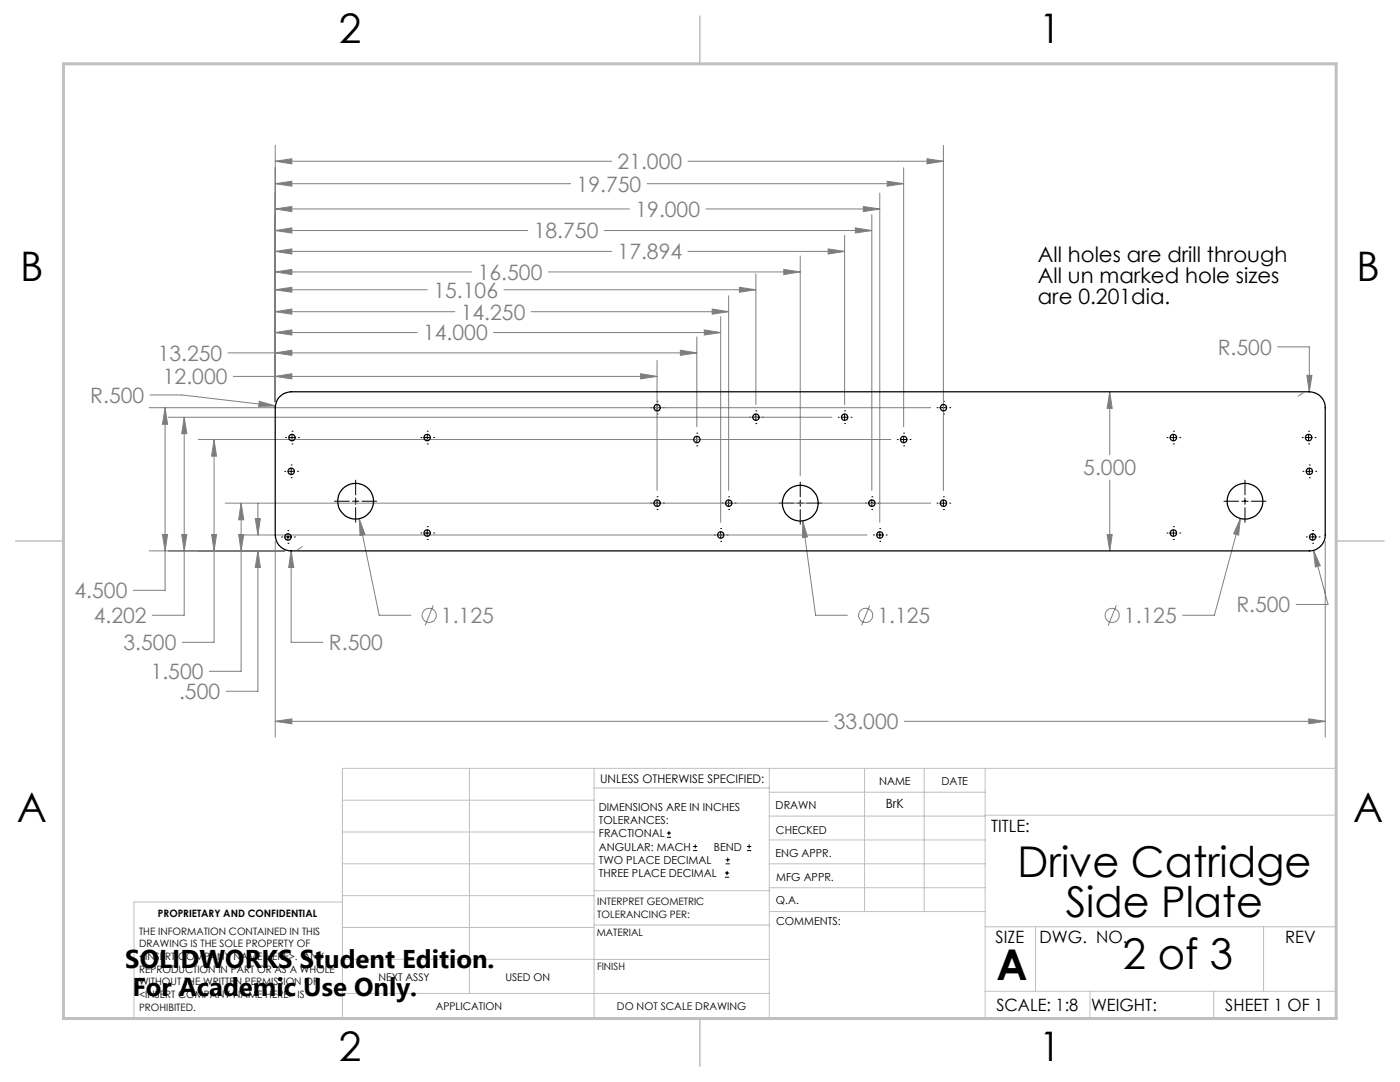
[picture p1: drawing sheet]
<svg xmlns="http://www.w3.org/2000/svg" width="279mm" height="216mm" viewBox="0 0 279 216" stroke-linecap="round" stroke-linejoin="round" font-family="sans-serif">
<g fill="none" stroke="#808080" stroke-width=".2">
<path d="M54.9 36.7l3.3-.5v.9zM54.9 32.2l3.3-.5v1zM54.9 29v51.1M54.9 36.7h59M54.9 32.2h67.2M129.2 36.7h51.1M137.3 32.2h51M175.6 38.5v65.7M177.1 36.2l3.2 .5-3.2 .4zM180.3 33.5v51.7M185 31.7l3.3 .5-3.3 .5zM188.3 29v68.9"/>
<path d="M54.9 57.8l3.3-.5v1zM54.9 54.3l3.3-.5v1zM54.9 50.2l3.3-.5v1zM54.9 46l3.3-.5v1zM54.9 41.7l3.3-.5v1zM54.9 57.8h30.4M54.9 54.3h39.3M54.9 50.2h67.2M54.9 46h50.4M54.9 41.7h70.7M100.6 57.8h50.2M109.4 54.3h50.3"/>
<path d="M120.6 46h53.4M137.3 50.2h31.3M140.9 41.7h34.7M145.4 59v38.9M147.6 57.3l3.2 .5-3.2 .5zM150.8 54.6v26.1M156.4 53.8l3.3 .5-3.3 .5zM159.7 51.1v43.8M165.3 49.7l3.3 .5-3.3 .5zM168.6 47v33.7M170.7 45.5l3.3 .5-3.3 .5zM172.3 41.2l3.3 .5-3.3 .5z"/>
<path d="M174 42.8v55.1M30 78.8h6.3l18.7 2.2M45.5 70.4h93.6M46.6 75.1h84.5M54.9 75.1l3.3-.5v1zM54.9 70.4l3.3-.5v1zM54.9 66.4l3.3-.6v1.1zM54.9 62.2l3.3-.5v1zM54.9 66.4h28.4M54.9 62.2h35.9M98.5 66.4h45.3M106 62.2h39.4"/>
<path d="M127.8 74.6l3.3 .5-3.3 .5zM131.1 71.9v26M135.8 69.9l3.3 .5-3.3 .5zM139.1 67.2v18M140.5 65.8l3.3 .6-3.3 .5zM142.1 61.7l3.3 .5-3.3 .5zM143.8 63.2v41M221.5 78.2l.5 3.3h-1.1zM221.5 78.2v12.5M255 69.2h6.3v9M260.1 78.4l-1 .7M260.8 74.9h1l-.5 3.3z"/>
<path d="M29.8 81.4h155.9M32.9 81.4l.5 3.3h-1zM32.9 81.4v36.4h-6.3M33.6 83.3h132.4M36.8 83.3l.5 3.2h-1zM36.8 83.3v39.5h-6.4M39.5 87.7h138.3M42.7 87.7l.5 3.3h-1zM42.7 87.7v40.5h-6.3M51.8 80.1l3.2 .9-3.4 .1zM221.5 95.8v14.1M29.8 109.9h27"/>
<path d="M32.4 106.6h1l-.5 3.3zM36.3 106.6h1l-.5 3.3zM42.2 106.6h1l-.5 3.3zM44.9 100.4h140.8M47.6 106.6h1l-.5 3.3zM48.1 100.4l.5 3.3h-1zM48.1 100.4v33.5h-6.3M48.3 106.8h124.7M50.9 103.5h1.1l-.5 3.3zM51.5 109.9l.5 3.3h-1.1zM51.5 109.9v28h-6.4M51.5 100.4v6.4"/>
<path d="M54.9 108v39.1M58.1 109.9l.5 3.3h-1zM58.1 109.9v18.3h6.4M60.4 109l-1.1 .7M71.7 103.5l1.1 3.1-.9 .3zM71.7 103.5l4 19.3h6.3M160.2 103.9l.9 3.2-.9 .2zM160.2 103.9l2.6 18.9h6.3M220.9 106.6h1.1l-.5 3.3zM247.5 103.5l-.3 3.3-1-.3zM247.5 103.5l-5.1 19.3h-6.4M262.1 109.8l1.4 3.1-1 .2z"/>
<path d="M262.1 109.8l2.9 10.8h-6.3M264.5 108v39.1M86.5 120.8l-1.7 4M173.6 120.8l-1.7 4M222.8 120.8l-1.6 4M54.9 143.9l3.3-.5v1zM54.9 143.9h110.3M180.5 143.9h84M261.2 143.4l3.3 .5-3.3 .5z"/>
<circle cx="85.6" cy="122.8" r="1.42"/>
<circle cx="172.7" cy="122.8" r="1.42"/>
<circle cx="222" cy="122.8" r="1.42"/>
</g>
<g fill="none" stroke="#000" stroke-width=".2">
<path d="M56.8 94.1h.1M57 87.3h.1M57.5 94.1h1.2M57.6 87.3h1.3M58.1 92.8h.1M58.1 95.3h.1M58.1 93.4v1.3M58.3 86h.1M58.3 88.6h.1M58.3 86.7v1.2M59.4 94.1h.1M59.5 87.3h.1"/>
<path d="M71 95.8v2.9M71 99.4v1.2M84 87.3h.1M84.6 87.3h1.3M85.3 86h.1M85.3 88.6h.1M85.3 86.7v1.2M86.5 87.3h.1M129.9 81.4h.1M130.5 81.4h1.3M131.1 80.1h.1M131.1 82.6h.1"/>
<path d="M131.1 99.1h.1M131.1 80.7v1.3M131.1 99.8v1.2M132.4 81.4h.1M137.8 87.7h.1M138.4 87.7h1.3M139.1 86.4h.1M139.1 89h.1M139.1 87.1v1.2M140.3 87.7h.1M145.4 99.1h.1M145.4 99.8v1.2"/>
<path d="M149.6 83.3h.1M150.2 83.3h1.3M150.8 82h.1M150.8 84.5h.1M150.8 82.6v1.3M152.1 83.3h.1M159.7 96.2v2.9M159.7 99.8v1.2M167.3 83.3h.1M167.9 83.3h1.3M168.6 82h.1M168.6 84.5h.1"/>
<path d="M168.6 82.6v1.3M169.8 83.3h.1M174 99.1h.1M174 99.8v1.2M179.1 87.7h.1M179.7 87.7h1.3M180.3 86.4h.1M180.3 89h.1M180.3 87.1v1.2M181.6 87.7h.1M187 81.4h.1M187.6 81.4h1.3"/>
<path d="M188.3 80.1h.1M188.3 82.6h.1M188.3 99.1h.1M188.3 80.7v1.3M188.3 99.8v1.2M189.5 81.4h.1M232.9 87.3h.1M233.5 87.3h1.3M234.2 86h.1M234.2 88.6h.1M234.2 86.7v1.2M235.4 87.3h.1"/>
<path d="M248.5 95.8v2.9M248.5 99.4v1.2M259.9 87.3h.1M260 94.1h.1M260.5 87.3h1.3M260.7 94.1h1.2M261.2 86h.1M261.2 88.6h.1M261.2 86.7v1.2M261.3 92.8h.1M261.3 95.3h.1M261.3 93.4v1.3"/>
<path d="M262.4 87.3h.1M262.6 94.1h.1M56.2 107.1h.1M56.8 107.1h1.3M57.5 105.9h.1M57.5 108.4h.1M57.5 106.5v1.3M58.7 107.1h.1M66.7 100h3M70.3 100h1.3M71 101.3v2.9M72.2 100h3"/>
<path d="M84 106.4h.1M84.6 106.4h1.3M85.3 105.1h.1M85.3 107.6h.1M85.3 105.7v1.3M86.5 106.4h.1M129.9 100.4h.1M130.5 100.4h1.3M131.1 101.7h.1M132.4 100.4h.1M142.6 106.8h.1M143.2 106.8h1.3"/>
<path d="M143.8 105.5h.1M143.8 108h.1M143.8 106.1v1.3M144.1 100.4h.1M144.8 100.4h1.3M145.1 106.8h.1M145.4 101.7h.1M146.7 100.4h.1M155.5 100.4h2.9M159.1 100.4h1.2M159.7 101.7v2.9M161 100.4h2.9"/>
<path d="M172.7 100.4h.1M173.4 100.4h1.2M174 101.7h.1M174.3 106.8h.1M174.9 106.8h1.3M175.3 100.4h.1M175.6 105.5h.1M175.6 108h.1M175.6 106.1v1.3M176.8 106.8h.1M187 100.4h.1M187.6 100.4h1.3"/>
<path d="M188.3 101.7h.1M189.5 100.4h.1M232.9 106.4h.1M233.5 106.4h1.3M234.2 105.1h.1M234.2 107.6h.1M234.2 105.7v1.3M235.4 106.4h.1M244.3 100h2.9M247.8 100h1.3M248.5 101.3v2.9M249.7 100h3"/>
<path d="M260.7 107.1h.1M261.3 107.1h1.3M262 105.9h.1M262 108.4h.1M262 106.5v1.3M263.2 107.1h.1M133.1 167.1h.8M133.1 166.2h.8M133.5 165.8v.9M138.3 169.7h.8M138.3 168.9h.8M138.7 168.5v.8"/>
<path d="M144.7 175h.8M144.7 174.2h.8M144.8 172.4h.9M144.8 171.6h.9M145.1 173.8v.8M145.2 171.1v.9M149.1 169.7h.8M149.1 168.9h.8M149.5 168.5v.8"/>
</g>
<g fill="none" stroke="#c0c0c0" stroke-width=".2">
<path d="M68.3 159.7h50.3M93.7 153.3v44.9M118.6 153.3v49.9M118.6 157.2h34.9M153.5 153.3v49.9M153.5 158.1h43.1M172.5 153.3v28.6M184.4 153.3v28.6M196.6 153.3v49.9M68.3 180h-41.6v23.2h240v-49.9h-198.4v49.9M68.3 178.7h50.3M68.3 172.4h50.3"/>
<path d="M68.3 166h50.3M118.6 177.7h35M153.5 167.6h43.1M153.5 162.8h43.1M153.5 172.4h43.1M153.5 177.1h43.1M196.6 162.7h70.1M68.3 198.2h85.2M68.3 191.4l85.2 .1M68.3 185.1h50.3M118.6 184.6h35M153.6 181.9h43"/>
<path d="M196.6 197.8h70.1M196.6 184.9h70.1M206.7 184.9v12.9M217.5 197.8v5.4M242.2 197.8v5.4M252.2 184.9v12.9"/>
</g>
<path d="M139.7 3.2v9.5M3.1 107.9h9.6M266.7 107.9h9.5M139.7 203.2v9.6" fill="none" stroke="#c0c0c0" stroke-width=".3"/>
<path d="M12.7 12.7h254v190.5h-254z" fill="none" stroke="#c0c0c0" stroke-width=".6"/>
<path d="M54.9 143.9l3.3-.5v1zM261.2 143.4l3.3 .5-3.3 .5zM51.5 109.9l.5 3.3h-1.1zM50.9 103.5h1.1l-.5 3.3zM47.6 106.6h1l-.5 3.3zM48.1 100.4l.5 3.3h-1zM42.2 106.6h1l-.5 3.3zM42.7 87.7l.5 3.3h-1zM36.3 106.6h1l-.5 3.3zM36.8 83.3l.5 3.2h-1zM32.4 106.6h1l-.5 3.3zM32.9 81.4l.5 3.3h-1zM54.9 75.1l3.3-.5v1zM127.8 74.6l3.3 .5-3.3 .5zM54.9 70.4l3.3-.5v1zM135.8 69.9l3.3 .5-3.3 .5zM54.9 66.4l3.3-.6v1.1zM140.5 65.8l3.3 .6-3.3 .5zM54.9 62.2l3.3-.5v1zM142.1 61.7l3.3 .5-3.3 .5zM54.9 57.8l3.3-.5v1zM147.6 57.3l3.2 .5-3.2 .5zM54.9 54.3l3.3-.5v1zM156.4 53.8l3.3 .5-3.3 .5zM54.9 50.2l3.3-.5v1zM165.3 49.7l3.3 .5-3.3 .5zM54.9 46l3.3-.5v1zM170.7 45.5l3.3 .5-3.3 .5zM54.9 36.7l3.3-.5v.9zM177.1 36.2l3.2 .5-3.2 .4zM54.9 41.7l3.3-.5v1zM172.3 41.2l3.3 .5-3.3 .5zM54.9 32.2l3.3-.5v1zM185 31.7l3.3 .5-3.3 .5zM220.9 106.6h1.1l-.5 3.3zM221.5 78.2l.5 3.3h-1.1zM71.7 103.5l.2 3.4 .9-.3zM160.2 103.9v3.4l.9-.2zM247.5 103.5l-1.3 3 1 .3zM260.8 74.9l.5 3.3 .5-3.3zM262.1 109.8l.4 3.3 1-.2zM58.1 109.9l-.5 3.3h1zM51.8 80.1l-.2 1 3.4-.1z" fill="#808080"/>
<g fill="none" stroke="#000" stroke-width=".25">
<path d="M55.7 79.3a3.2 3.2 0 0 1 2.4-1.1h203.2a3.2 3.2 0 0 1 3.2 3.2v25.4a3.2 3.2 0 0 1-3.2 3.1h-203.2a3.2 3.2 0 0 1-3.2-3.1v-25.4a3.5 3.5 0 0 1 .8-2.1z"/>
<circle cx="58.1" cy="94" r=".64"/>
<circle cx="58.3" cy="87.3" r=".64"/>
<circle cx="85.3" cy="87.3" r=".64"/>
<circle cx="131.1" cy="81.3" r=".64"/>
<circle cx="139.1" cy="87.7" r=".64"/>
<circle cx="150.8" cy="83.2" r=".64"/>
<circle cx="168.6" cy="83.2" r=".63"/>
<circle cx="180.3" cy="87.7" r=".64"/>
<circle cx="188.3" cy="81.4" r=".64"/>
<circle cx="234.2" cy="87.3" r=".64"/>
<circle cx="261.2" cy="87.3" r=".64"/>
<circle cx="261.3" cy="94" r=".64"/>
<circle cx="57.5" cy="107.2" r=".63"/>
<circle cx="71" cy="100" r="3.6"/>
<circle cx="85.3" cy="106.4" r=".64"/>
<circle cx="131.1" cy="100.4" r=".64"/>
<circle cx="143.8" cy="106.8" r=".64"/>
<circle cx="145.4" cy="100.4" r=".64"/>
<circle cx="159.7" cy="100.4" r="3.6"/>
<circle cx="174" cy="100.4" r=".64"/>
<circle cx="175.6" cy="106.7" r=".64"/>
<circle cx="188.3" cy="100.4" r=".64"/>
<circle cx="234.2" cy="106.4" r=".64"/>
<circle cx="248.5" cy="100" r="3.6"/>
<circle cx="262" cy="107.2" r=".63"/>
</g>
<g font-size="8.5">
<text x="203.1" y="174.9">Drive Catridge</text>
<text x="212.7" y="183.1">Side Plate</text>
<text x="198.9" y="195.5">A</text>
<text x="224.1" y="193.4">2 of 3</text>
</g>
<g font-size="8.1">
<text x="67.6" y="8.5">2</text>
<text x="207.3" y="8.5">1</text>
<text x="4" y="56.2">B</text>
<text x="270.7" y="56.2">B</text>
<text x="3.3" y="164.1">A</text>
<text x="270" y="164.1">A</text>
<text x="67.6" y="211.7">2</text>
<text x="207.3" y="211.7">1</text>
</g>
<g font-size="5.1">
<text x="25" y="193.2">SOLIDWORKS Student Edition.</text>
<text x="26.4" y="198.8">For Academic Use Only.</text>
</g>
<g font-size="4.2" fill="#808080">
<text x="123.3" y="33.8">21.000</text>
<text x="115.1" y="38.2">19.750</text>
<text x="106.5" y="47.6">18.750</text>
<text x="126.8" y="43.3">19.000</text>
<text x="123.3" y="51.8">17.894</text>
<text x="86.5" y="59.4">15.106</text>
<text x="95.4" y="55.9">16.500</text>
<text x="92" y="63.8">14.250</text>
<text x="31.5" y="72">13.250</text>
<text x="84.4" y="67.9">14.000</text>
<text x="243" y="70.8">R.500</text>
<text x="32.5" y="76.7">12.000</text>
<text x="18" y="80.4">R.500</text>
<text x="216.2" y="94.8">5.000</text>
<text x="14.9" y="119.4">4.500</text>
<text x="18.7" y="124.4">4.202</text>
<text x="88" y="124.3">1.125</text>
<text x="175.1" y="124.3">1.125</text>
<text x="224.3" y="124.3">1.125</text>
<text x="246.7" y="122.2">R.500</text>
<text x="24.7" y="129.7">3.500</text>
<text x="65.7" y="129.7">R.500</text>
<text x="30.1" y="135.5">1.500</text>
<text x="35.7" y="139.5">.500</text>
<text x="166.4" y="145.5">33.000</text>
</g>
<g font-size="4.2">
<text x="207.1" y="52.3">All holes are drill through</text>
<text x="207.1" y="56.4">All un marked hole sizes</text>
<text x="207.1" y="60.6">are 0.201dia.</text>
</g>
<g font-size="3.4">
<text x="197.8" y="166">TITLE:</text>
<text x="198.7" y="188.1">SIZE</text>
<text x="207.5" y="188.1">DWG. NO.</text>
<text x="256.5" y="188.2">REV</text>
<text x="198.8" y="201.7">SCALE: 1:8</text>
<text x="217.7" y="201.8">WEIGHT:</text>
<text x="244.5" y="201.7">SHEET 1 OF 1</text>
</g>
<text font-size="2.5" x="176.8" y="161.3">BrK</text>
<text font-size="2.4" x="119.8" y="156.2">UNLESS OTHERWISE SPECIFIED:</text>
<g font-size="2.2">
<text x="119.5" y="161.8">DIMENSIONS ARE IN INCHES</text>
<text x="154.8" y="161.4">DRAWN</text>
<text x="175.4" y="156.6">NAME</text>
<text x="187.9" y="156.7">DATE</text>
<text x="119.5" y="164.4">TOLERANCES:</text>
<text x="119.5" y="167.1">FRACTIONAL</text>
<text x="154.9" y="166.3">CHECKED</text>
<text x="119.5" y="169.7">ANGULAR: MACH</text>
<text x="119.5" y="172.4">TWO PLACE DECIMAL</text>
<text x="142.5" y="169.7">BEND</text>
<text x="154.8" y="171">ENG APPR.</text>
<text x="119.5" y="175">THREE PLACE DECIMAL</text>
<text x="154.9" y="175.7">MFG APPR.</text>
<text x="154.9" y="180.4">Q.A.</text>
<text x="154.9" y="184.6">COMMENTS:</text>
</g>
<g font-size="2.1">
<text x="75.5" y="195.7">NEXT ASSY</text>
<text x="100.9" y="195.7">USED ON</text>
<text x="86.9" y="201.5">APPLICATION</text>
<text x="123.1" y="201.6">DO NOT SCALE DRAWING</text>
</g>
<g font-size="2">
<text x="31.5" y="182.9">PROPRIETARY AND CONFIDENTIAL</text>
<text x="119.2" y="180.6">INTERPRET GEOMETRIC</text>
<text x="119.2" y="183.1">TOLERANCING PER:</text>
<text x="27.8" y="186.5">THE INFORMATION CONTAINED IN THIS</text>
<text x="27.8" y="189">DRAWING IS THE SOLE PROPERTY OF</text>
<text x="27.8" y="191.6">&lt;INSERT COMPANY NAME HERE&gt;. ANY</text>
<text x="119.1" y="186.7">MATERIAL</text>
<text x="27.8" y="194.1">REPRODUCTION IN PART OR AS A WHOLE</text>
<text x="27.8" y="196.6">WITHOUT THE WRITTEN PERMISSION OF</text>
<text x="119.1" y="193.5">FINISH</text>
<text x="27.8" y="199.1">&lt;INSERT COMPANY NAME HERE&gt; IS</text>
<text x="27.8" y="201.7">PROHIBITED.</text>
</g>
</svg>
